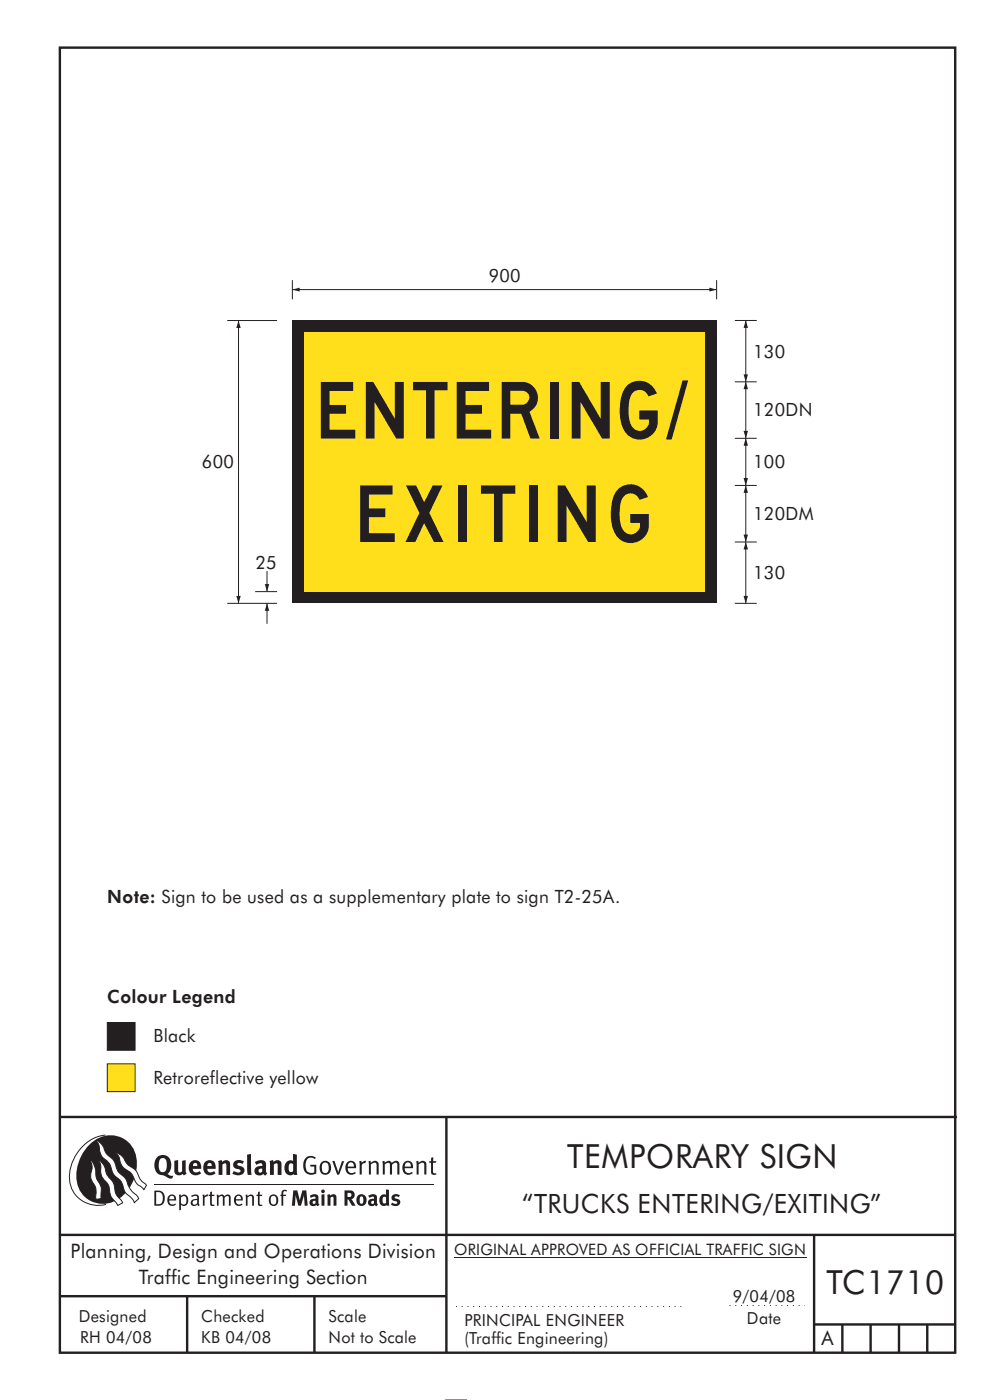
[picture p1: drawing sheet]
<svg xmlns="http://www.w3.org/2000/svg" width="210mm" height="297mm" viewBox="0 0 210 297" stroke-linecap="round" stroke-linejoin="round" font-family="sans-serif">
<g fill="none" stroke="#231f20" stroke-width=".51">
<path d="M12.7 10.1h189.9v276.9h-189.9zM12.7 237h190.3M94.7 236.9v50.1M12.7 262h190M12.7 275h82M39.7 275v12M66.7 275v12M172.7 262v25M172.7 281h30M178.7 281v6M184.7 281v6M190.7 281v6"/>
<path d="M196.7 281v6"/>
</g>
<path d="M154.8 277h15.9" fill="none" stroke="#231f20" stroke-width=".21" stroke-dasharray=".2 1" stroke-linecap="butt"/>
<path d="M22.8 225.7h5.8v5.9h-5.8z" fill-rule="evenodd" fill="#ffdf1b" stroke="#231f20" stroke-width=".21"/>
<path d="M22.8 216.9h5.8v5.9h-5.8z" fill-rule="evenodd" fill="#231f20" stroke="#231f20" stroke-width=".21"/>
<path d="M96.7 277.2h48.5" fill="none" stroke="#231f20" stroke-width=".21" stroke-dasharray=".2 1" stroke-linecap="butt"/>
<path d="M96.3 266.7h74.7" fill="none" stroke="#231f20" stroke-width=".21"/>
<g fill="#231f20">
<path d="M64.9 245.6a1.61 1.61 0 0 1 2.1 0l-.2 .3a1.17 1.17 0 0 0-1.4-.2 1.17 1.17 0 0 0-.6 1.3 1.42 1.42 0 0 0 1.2 1.9l.7-.2v-1.2h-.8l-.1-.4h1.3v1.8a1.82 1.82 0 0 1-2.2 0 1.82 1.82 0 0 1-.6-2.1l.2-.7z" fill-rule="evenodd"/>
<path d="M68.2 246.5a1.77 1.77 0 0 0 .4 2.7 1.39 1.39 0 0 0 1.4-.5 1.39 1.39 0 0 0 .2-1.5 1.19 1.19 0 0 0-2-.7zM68.5 246.8a.83 .83 0 0 1 1 .1 .83 .83 0 0 1 .2 .9 .75 .75 0 0 1-.6 1.1 .75 .75 0 0 1-.8-.8v-1z" fill-rule="evenodd"/>
<path d="M70.5 246.4l.4-.1 .8 2.4 .8-2.3h.5l-1.1 2.8h-.4z" fill-rule="evenodd"/>
<path d="M73.6 246.7a1.74 1.74 0 0 0 .5 2.5h.9l.5-.3-.2-.3a.89 .89 0 0 1-1.1 .2 .89 .89 0 0 1-.4-1h1.7a1.15 1.15 0 0 0-.4-1.3 1.15 1.15 0 0 0-1.5 .2zM74 246.8a.67 .67 0 0 1 .8-.1 .67 .67 0 0 1 .3 .8h-1.3z" fill-rule="evenodd"/>
<path d="M76.2 246.4l.4-.1 .1 .4 .5-.4h.5l-.2 .5a.61 .61 0 0 0-.8 .6v1.8h-.4z" fill-rule="evenodd"/>
<path d="M78.1 246.4l.5-.1 .1 .4a.89 .89 0 0 1 .9-.4 .89 .89 0 0 1 .7 .7v2.2h-.4v-2.2l-.1-.2-.3-.1-.8 .4v2.1h-.4z" fill-rule="evenodd"/>
<path d="M81.1 246.4l.4-.1 .1 .4a.83 .83 0 0 1 .8-.4 .83 .83 0 0 1 .7 .5 .86 .86 0 0 1 .9-.5 .86 .86 0 0 1 .7 .7v2.2h-.4l-.1-2.3a.5 .5 0 0 0-.8 0l-.2 .2v2.1h-.5v-2.2l-.4-.3-.7 .4v2.1h-.4z" fill-rule="evenodd"/>
<path d="M85.7 246.7a1.74 1.74 0 0 0 .5 2.5h.9l.5-.3-.2-.3a.89 .89 0 0 1-1.1 .2 .89 .89 0 0 1-.4-1h1.7a1.15 1.15 0 0 0-.5-1.3 1.15 1.15 0 0 0-1.4 .2zM86 246.8a.67 .67 0 0 1 .9-.1 .67 .67 0 0 1 .3 .8h-1.3z" fill-rule="evenodd"/>
<path d="M88.3 246.4l.4-.1 .1 .4a.89 .89 0 0 1 .9-.4 .89 .89 0 0 1 .8 .7v2.2h-.5v-2.2l-.1-.2-.3-.1-.8 .4v2.1h-.4z" fill-rule="evenodd"/>
<path d="M91.5 245.6l.4-.1v.9h.7l-.2 .3h-.5v2.1l.1 .1h.5l.1 .3a.71 .71 0 0 1-1.2-.6v-1.9h-.3v-.3h.3z" fill-rule="evenodd"/>
<path d="M37 246.3l.8-.2v2a.46 .46 0 0 0 .2 .6 .46 .46 0 0 0 .6-.2v-2.2l.8-.2v2.4l.2 .5-.6 .4-.2-.3a1.03 1.03 0 0 1-1.2 .2 1.03 1.03 0 0 1-.6-1.1z" fill-rule="evenodd"/>
<path d="M40.4 246.6a1.64 1.64 0 0 0 0 2.2 1.64 1.64 0 0 0 2.3 .1l-.4-.4a.78 .78 0 0 1-.9 .3 .78 .78 0 0 1-.5-.8h1.8a1.37 1.37 0 0 0-.6-1.7 1.37 1.37 0 0 0-1.7 .3zM41.1 246.9a.48 .48 0 0 1 .6-.1 .48 .48 0 0 1 .2 .6h-1z" fill-rule="evenodd"/>
<path d="M43.5 246.6a1.65 1.65 0 0 0-.2 1.9 1.65 1.65 0 0 0 1.9 .8l.5-.4-.3-.4a.78 .78 0 0 1-.9 .3 .78 .78 0 0 1-.5-.8h1.8a1.37 1.37 0 0 0-.6-1.7 1.37 1.37 0 0 0-1.7 .3zM44.1 246.9a.48 .48 0 0 1 .6-.1 .48 .48 0 0 1 .2 .6h-.9z" fill-rule="evenodd"/>
<path d="M46.3 246.3l.7-.2 .1 .4a.95 .95 0 0 1 1-.3 .95 .95 0 0 1 .7 .8v2.3h-.8v-2.3l-.3-.2-.5 .3v2.2h-.8z" fill-rule="evenodd"/>
<path d="M49.7 246.5a1.73 1.73 0 0 1 2-.1l-.2 .5-.6-.2a.42 .42 0 0 0-.6 .3l.2 .3a1.23 1.23 0 0 1 1.4 1 1.47 1.47 0 0 1-2.3 .9l-.3-.2 .3-.6 .7 .3a.47 .47 0 0 0 .7-.3 .87 .87 0 0 0-1-.5l-.4-.2-.1-.4z" fill-rule="evenodd"/>
<path d="M54.1 246.6l.3 .5 .3-.1a.62 .62 0 0 1 .9 0l.1 .4a1.21 1.21 0 0 0-1.4 .3 1.21 1.21 0 0 0-.1 1.3 1.19 1.19 0 0 0 1.6 .1l.5 .3 .4-.5-.3-.3v-1.4a.96 .96 0 0 0-1.3-1zM55 248l.6-.1v.7a.43 .43 0 0 1-.6 .1 .43 .43 0 0 1 0-.7z" fill-rule="evenodd"/>
<path d="M57.2 246.3l.7-.2 .1 .4a.95 .95 0 0 1 1-.3 .95 .95 0 0 1 .7 .8v2.3h-.8v-2.3l-.2-.2-.6 .3v2.2h-.8z" fill-rule="evenodd"/>
<path d="M62.2 244.8v1.5a1.29 1.29 0 0 0-1.4 .2 1.29 1.29 0 0 0-.5 1.3 1.24 1.24 0 0 0 .6 1.3 1.24 1.24 0 0 0 1.4 0l.1 .2h.7l-.1-4.3zM61.5 246.9l.4-.1 .3 .2v1.5l-.3 .1a.48 .48 0 0 1-.6-.4 1.52 1.52 0 0 1 .2-1.3z" fill-rule="evenodd"/>
<path d="M52.4 245l.8-.2 .2 4.5h-.8l-.1-.2z" fill-rule="evenodd"/>
</g>
<path d="M22.4 240.8a9 9 0 0 0-7.4 10.9 6.2 6.2 0 0 0 7.5 3.8M32.7 251.4h59.4" fill="none" stroke="#231f20" stroke-width=".21"/>
<path d="M19.1 242.7a5.7 5.7 0 0 1 6.5-1.4 5.7 5.7 0 0 1 3.4 5.7 8.6 8.6 0 0 1-6.2 8.3 5.7 5.7 0 0 1-6.5-7 9.9 9.9 0 0 1 2.8-5.6z" fill-rule="evenodd" fill="#231f20"/>
<path d="M24.5 244.5a3.1 3.1 0 0 1 2.3 2.2l.7 .7a3.2 3.2 0 0 1 2 2.4l.4 .6 1.2 1.1-.6 .9-.2-.3a3.5 3.5 0 0 1-1.9-2.1 3.8 3.8 0 0 0-2.1-2.2 3.5 3.5 0 0 1-1-2.2zM20.4 241.9a3.4 3.4 0 0 1 1.9 2.5l.7 .8a3.3 3.3 0 0 1 1.7 2.6 4.4 4.4 0 0 0 1.7 2l.3 .3a6.1 6.1 0 0 0 2.5 3.7l.2 .5-.9 .9a6.1 6.1 0 0 0-1.9-2.2l-.4-.8a3.6 3.6 0 0 0-1.9-2.8l-.6-1a3.6 3.6 0 0 0-1.9-2.8 3.7 3.7 0 0 1-.8-2.4zM21 246.1a3.4 3.4 0 0 1 1.5 2.7l.6 1a3.8 3.8 0 0 1 1.4 3.1l.3 .7 1.2 1.6-1 .6-.5-.8a3.2 3.2 0 0 1-1.3-2.8 4.3 4.3 0 0 0-1.4-2.2 4.7 4.7 0 0 1-.5-2.9zM19.2 246.1a5.1 5.1 0 0 1 1.2 3.7l.3 .7a3.1 3.1 0 0 1 .7 3l.1 .8-1.1 .2-.1-.8a3.5 3.5 0 0 0-.9-3.3 3.6 3.6 0 0 1 .1-2.5z" fill-rule="evenodd" fill="#fff" stroke="#231f20" stroke-width=".21"/>
<g fill="#231f20">
<path d="M33.4 245.5a2.51 2.51 0 0 0 .4 3.7l.8 .1a2.78 2.78 0 0 0 2 .7l.2-.6h-.6l-.7-.3a2.56 2.56 0 0 0 0-3.8 1.83 1.83 0 0 0-2.1 .2zM34 245.9a.87 .87 0 0 1 1 0 .87 .87 0 0 1 .4 .9v.4a1.17 1.17 0 0 1-.9 1.5l-.3-.1a2.38 2.38 0 0 1-.2-2.7z" fill-rule="evenodd"/>
<path d="M33.1 252.9v2.6a1.12 1.12 0 0 0 1.2-.3 1.12 1.12 0 0 0 .2-1.2l-.1-.5-.3-.4zM32.7 252.6h1.1a1.67 1.67 0 0 1 1.2 1.6 1.67 1.67 0 0 1-1.3 1.6h-1zM36.1 253.9l-.2 .5h1.1a.55 .55 0 0 0-.3-.6 .55 .55 0 0 0-.6 .1zM35.8 253.7a.95 .95 0 0 1 1.2-.1 .95 .95 0 0 1 .4 1.1h-1.5a.72 .72 0 0 0 .4 .8 .72 .72 0 0 0 .9-.2l.1 .3a1.15 1.15 0 0 1-1.5 0 1.15 1.15 0 0 1-.2-1.5zM38.4 254.1v1.2a.7 .7 0 0 0 .9 .1 .7 .7 0 0 0 .2-.9 .61 .61 0 0 0-.4-.7 .61 .61 0 0 0-.7 .3zM38 253.5l.3-.1 .1 .4a.95 .95 0 0 1 1.2-.2 .95 .95 0 0 1 .3 1.2 .92 .92 0 0 1-.5 .9 .92 .92 0 0 1-1-.1v1.1l-.4 .1zM40.9 254.8a.5 .5 0 0 0 .2 .8 .5 .5 0 0 0 .7-.4v-.6zM40.5 253.7a1 1 0 0 1 1.7 .3v1.4l.2 .2-.2 .3-.3-.3a.78 .78 0 0 1-1.4-.1 .78 .78 0 0 1 .8-1.1h.5a.58 .58 0 0 0-.3-.7 .58 .58 0 0 0-.7 .2zM43 253.5l.3-.1 .1 .4 .3-.3 .5-.1-.2 .4a.52 .52 0 0 0-.6 .5v1.5h-.4zM44.6 252.9l.4-.1-.1 .7h.6l-.1 .3h-.5v1.5a.35 .35 0 0 0 .6 .3v.2a.57 .57 0 0 1-.6 .1 .57 .57 0 0 1-.3-.5v-1.6h-.3v-.3h.3zM45.9 253.5l.4-.1 .1 .4 .2-.2a.64 .64 0 0 1 1 .2 .7 .7 0 0 1 .8-.4 .7 .7 0 0 1 .5 .6v1.8h-.3v-1.7l-.3-.4-.7 .4v1.7h-.3v-1.6a.38 .38 0 0 0-.3-.5 .38 .38 0 0 0-.5 .2l-.1 .2v1.7h-.4zM50.2 253.9l-.2 .5h1.1a.55 .55 0 0 0-.2-.6 .55 .55 0 0 0-.7 .1zM49.9 253.7a.95 .95 0 0 1 1.2-.1 .95 .95 0 0 1 .4 1.1h-1.5a.72 .72 0 0 0 .4 .8 .72 .72 0 0 0 .9-.2l.1 .3a1.15 1.15 0 0 1-1.5 0 1.15 1.15 0 0 1-.2-1.5zM52.1 253.5l.3-.1 .1 .4a.72 .72 0 0 1 .8-.4 .72 .72 0 0 1 .6 .6v1.8h-.4v-1.6a.45 .45 0 0 0-.3-.5 .45 .45 0 0 0-.5 .2l-.2 .2v1.7h-.3zM54.7 252.9l.4-.1v.7h.6l-.1 .3h-.5v1.5a.35 .35 0 0 0 .5 .3v.2a.57 .57 0 0 1-.6 .1 .57 .57 0 0 1-.3-.5v-1.6h-.3v-.3h.3zM57.6 253.9l-.2 .7a.65 .65 0 0 0 .3 .8 .65 .65 0 0 0 .8-.2l.1-.1a.93 .93 0 0 0-.7-1.4zM57.3 253.7a1.12 1.12 0 0 1 1.4 0 1.12 1.12 0 0 1 .3 1.5 1.01 1.01 0 0 1-1.3 .6 1.01 1.01 0 0 1-.7-1.2zM59.9 252.6l.5-.2 .5 .2-.1 .2-.4-.1-.3 .2v.6h.6l-.1 .3h-.5v2h-.4v-2h-.2v-.3h.2zM62.2 252.6l-.3 3.2h.7l.1-2.3 .6 2.3h.6l.6-2.3 .1 2.3h.7l-.3-3.2h-.9l-.5 2.1-.5-2.1zM65.7 253.7l.3 .4a.51 .51 0 0 1 .5-.3 .51 .51 0 0 1 .4 .4v.1a.88 .88 0 0 0-1.1 .4 .88 .88 0 0 0 .2 1.1 .9 .9 0 0 0 1.1-.2l.3 .3 .4-.4-.2-.2v-1.1a.87 .87 0 0 0-.5-.8 .87 .87 0 0 0-1 .1zM66.4 254.8h.5v.5l-.1 .1h-.3l-.2-.1zM68.2 253.5v2.3h.6v-2.4zM68.1 252.8a.4 .4 0 0 0 .8 0 .4 .4 0 0 0-.8 0zM69.4 253.5l.1 2.3h.6v-1.7a.33 .33 0 0 1 .4-.2 .33 .33 0 0 1 .3 .4v1.5h.6v-1.7a.75 .75 0 0 0-.6-.7 .75 .75 0 0 0-.8 .3v-.3zM73.1 252.6v3.2h.6v-1.3l.3 .2 .7 1.1h.7l-.9-1.4a.94 .94 0 0 0 .7-1 .94 .94 0 0 0-.9-.8zM73.7 253.1a.51 .51 0 0 1 .8 .1 .51 .51 0 0 1-.2 .7l-.6 .1zM75.9 253.7a1.19 1.19 0 0 0-.1 1.7 1.19 1.19 0 0 0 1.8 0 1.19 1.19 0 0 0-.1-1.6 1.19 1.19 0 0 0-1.6-.1zM76.5 253.9l.2-.1a.99 .99 0 0 1 0 1.6 1.06 1.06 0 0 1-.2-1.5zM78.1 253.7l.3 .4a.51 .51 0 0 1 .5-.3 .51 .51 0 0 1 .5 .4v.1a.88 .88 0 0 0-1.2 .4 .88 .88 0 0 0 .2 1.1 .9 .9 0 0 0 1.1-.2l.3 .3 .4-.4-.2-.2v-1.1a.87 .87 0 0 0-.5-.8 .87 .87 0 0 0-1 .1zM78.9 254.8h.4v.5l-.1 .1h-.3l-.1-.1zM81.9 252.3v1.2a1.2 1.2 0 0 0-1.4 .6 1.2 1.2 0 0 0 .2 1.4l.5 .3 .8-.1v.1h.6l-.1-3.4zM81.4 253.9l.5 .1-.1 1.2a.46 .46 0 0 1-.5 0 .46 .46 0 0 1-.1-.5zM83.3 253.6a.79 .79 0 0 0-.1 .9 .79 .79 0 0 0 .9 .4 .33 .33 0 0 1 0 .5 .33 .33 0 0 1-.5 0l-.4-.3-.3 .5a1.15 1.15 0 0 0 1.2 .3 1.15 1.15 0 0 0 .8-1 1.49 1.49 0 0 0-1.2-.8 .4 .4 0 0 1 .3-.3 .4 .4 0 0 1 .4 .1l.2 .1 .2-.4a1.47 1.47 0 0 0-1.5 0z" fill-rule="evenodd"/>
</g>
<path d="M94.4 297h4.7" fill="none" stroke="#231f20" stroke-width=".21"/>
<path d="M62 68h90v60h-90z" fill-rule="evenodd" fill="#231f20"/>
<path d="M64.5 70.5h85v55h-85z" fill-rule="evenodd" fill="#ffdf1b"/>
<path d="M62 61.4h90" fill="none" stroke="#231f20" stroke-width=".21"/>
<g fill="#231f20">
<path d="M150.5 61l1.5 .4-1.5 .5z"/>
<path d="M62 61.4l1.6-.4v.9z"/>
</g>
<path d="M62 59.4v4.1M152 59.4v4.1M155.9 115h4.6M158.2 115v13" fill="none" stroke="#231f20" stroke-width=".21"/>
<g fill="#231f20">
<path d="M157.7 126.4h1l-.5 1.6z"/>
<path d="M158.2 115l.5 1.6h-1z"/>
</g>
<path d="M158.2 103v12" fill="none" stroke="#231f20" stroke-width=".21"/>
<g fill="#231f20">
<path d="M157.7 113.4h1l-.5 1.6z"/>
<path d="M158.2 103l.5 1.6h-1z"/>
</g>
<path d="M155.9 81h4.6M155.9 93h4.6M158.2 81v12" fill="none" stroke="#231f20" stroke-width=".21"/>
<g fill="#231f20">
<path d="M157.7 91.4h1l-.5 1.6z"/>
<path d="M158.2 81l.5 1.6h-1z"/>
</g>
<path d="M48.2 68h10.6M50.6 68v60M155.9 103h4.6M48.2 128h10.6M54.1 125.5h4.7" fill="none" stroke="#231f20" stroke-width=".21"/>
<g fill="#231f20">
<path d="M50.1 126.4h1l-.5 1.6z"/>
<path d="M50.6 68l.5 1.6h-1z"/>
</g>
<path d="M56.6 128v4.4" fill="none" stroke="#231f20" stroke-width=".21"/>
<path d="M56.6 128l.5 1.6h-.9z" fill="#231f20"/>
<path d="M56.6 121.2v4.3" fill="none" stroke="#231f20" stroke-width=".21"/>
<path d="M56.2 123.9h.9l-.5 1.6z" fill="#231f20"/>
<path d="M155.9 68h4.6M158.2 68v13M155.9 128h4.6" fill="none" stroke="#231f20" stroke-width=".21"/>
<g fill="#231f20">
<path d="M157.7 79.4h1l-.5 1.6z"/>
<path d="M158.2 68l.5 1.6h-1z"/>
</g>
<path d="M158.2 93v10" fill="none" stroke="#231f20" stroke-width=".21"/>
<g fill="#231f20">
<path d="M157.7 101.4h1l-.5 1.6z"/>
<path d="M158.2 93l.5 1.6h-1z"/>
</g>
<text font-size="16.9" fill="#231f20" x="141.3" y="93">/</text>
<g font-size="12" fill="#231f20">
<text x="68.1" y="93">ENTERING</text>
<text x="76.4" y="115">EXITING</text>
</g>
<g font-size="7.1" fill="#231f20">
<text x="120.3" y="247.8">TEMPORARY SIGN</text>
<text x="175.3" y="274.5">TC1710</text>
</g>
<text font-size="5.6" fill="#231f20" x="110.7" y="257.3">“TRUCKS ENTERING/EXITING”</text>
<g font-size="4.2" fill="#231f20">
<text x="15" y="266.8">Planning, Design and Operations Division</text>
<text x="29.4" y="272.4">Traffic Engineering Section</text>
<text x="174.3" y="285.4">A</text>
</g>
<g font-size="3.9" fill="#231f20">
<text x="103.7" y="59.9">900</text>
<text x="159.8" y="75.9">130</text>
<text x="159.8" y="88.3">120DN</text>
<text x="42.8" y="99.4">600</text>
<text x="159.8" y="99.4">100</text>
<text x="159.8" y="110.3">120DM</text>
<text x="54.2" y="120.8">25</text>
<text x="159.8" y="122.9">130</text>
<text x="22.8" y="191.7">Note: Sign to be used as a supplementary plate to sign T2-25A.</text>
<text x="22.8" y="212.8">Colour Legend</text>
<text x="32.5" y="221.1">Black</text>
<text x="32.5" y="229.9">Retroreflective yellow</text>
</g>
<g font-size="3.5" fill="#231f20">
<text x="16.7" y="280.4">Designed</text>
<text x="42.7" y="280.4">Checked</text>
<text x="69.7" y="280.4">Scale</text>
<text x="98.5" y="281.4">PRINCIPAL ENGINEER</text>
<text x="155.4" y="276.3">9/04/08</text>
<text x="158.5" y="281">Date</text>
<text x="17" y="284.8">RH 04/08</text>
<text x="42.7" y="284.8">KB 04/08</text>
<text x="69.7" y="285">Not to Scale</text>
<text x="98.5" y="285.1">(Traffic Engineering)</text>
</g>
<text font-size="3.4" fill="#231f20" x="96.3" y="266.3">ORIGINAL APPROVED AS OFFICIAL TRAFFIC SIGN</text>
</svg>
